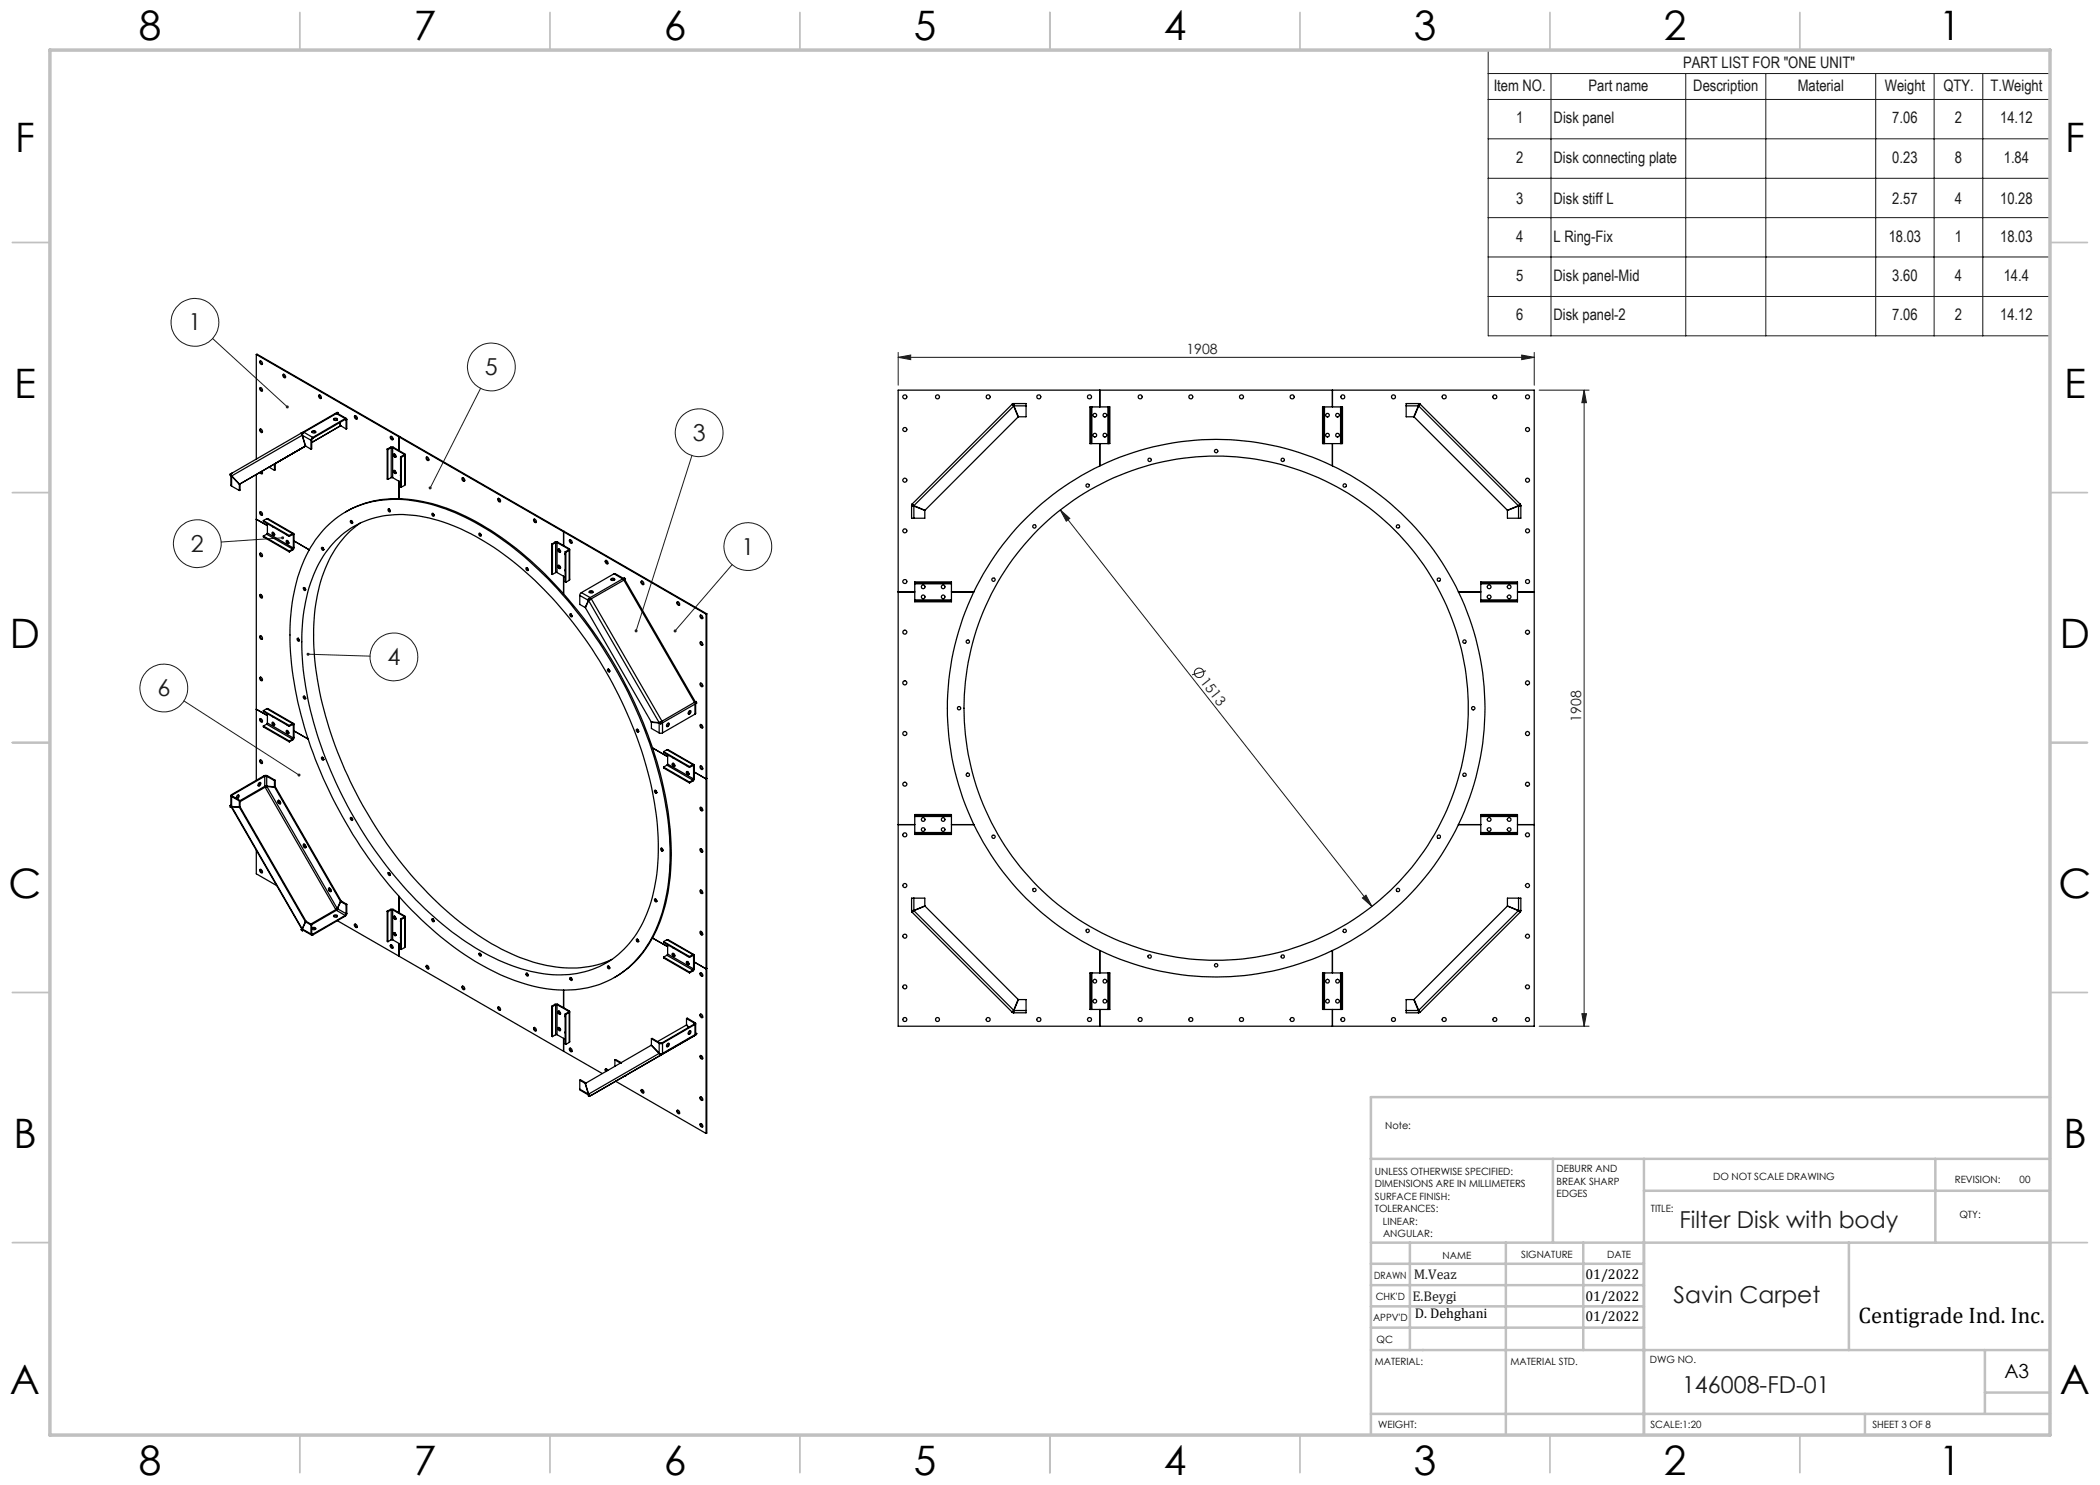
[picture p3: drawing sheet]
<svg xmlns="http://www.w3.org/2000/svg" width="420mm" height="297mm" viewBox="0 0 420 297" stroke-linecap="round" stroke-linejoin="round" font-family="sans-serif">
<g fill="none" stroke="#191924" stroke-width=".2">
<path d="M297.6 10h112.4v57.2h-112.4zM297.6 14.7h112.4M297.6 19.9h112.4M310.2 14.7v52.5M337.1 14.7v52.5M353.2 14.7v52.5M375.1 14.7v52.5M386.8 14.7v52.5M396.6 14.7v52.5M297.6 27.8h112.4M297.6 35.7h112.4M297.6 43.5h112.4"/>
<path d="M297.6 51.4h112.4M297.6 59.3h112.4M42.5 67.7l15 13.7M96.1 77.6l-10.1 20M179.6 71.5l2.5-.5v.9zM179.6 70.5v6.5M179.6 71.5h127.2M304.3 71l2.5 .5-2.5 .4zM306.8 70.5v6.5M307.8 78h10M316.8 78l.5 2.5h-.9zM316.8 78v127.2"/>
<path d="M138.4 91.1l-11.2 35.1M56.5 107.6l-12.3 .8M146.4 112.9l-11.4 13.3M212.1 102l62.3 79.3M212.1 102l1.9 1.7-.7 .5zM61.6 130.8l12.4 .4M241.2 134.2l-2.8 .8M36.8 140.2l23 14.8M272.5 179.6l.7-.6 1.2 2.3zM307.8 205.2h10M316.4 202.7h.9l-.5 2.5z"/>
<circle cx="39" cy="64.5" r="4.8"/>
<circle cx="98.3" cy="73.4" r="4.8"/>
<circle cx="139.8" cy="86.5" r="4.8"/>
<circle cx="39.5" cy="108.7" r="4.8"/>
<circle cx="149.6" cy="109.3" r="4.8"/>
<circle cx="32.8" cy="137.6" r="4.8"/>
<circle cx="78.8" cy="131.4" r="4.8"/>
<circle cx="239.8" cy="134.6" r=".95"/>
</g>
<g fill="none" stroke="#c0c0c0" stroke-width=".35">
<path d="M60 2.5v7.5M110 2.5v7.5M160 2.5v7.5M210 2.5v7.5M260 2.5v7.5M310 2.5v7.5M360 2.5v7.5M2.5 48.5h7.5M410 48.5h7.5M2.5 98.5h7.5M410 98.5h7.5M2.5 148.5h7.5"/>
<path d="M410 148.5h7.5M2.5 198.5h7.5M410 198.5h7.5M2.5 248.5h7.5M410 248.5h7.5M60 287v7.5M110 287v7.5M160 287v7.5M210 287v7.5M260 287v7.5M310 287v7.5M360 287v7.5"/>
</g>
<g fill="none" stroke="#c0c0c0" stroke-width=".5">
<path d="M410 219.4h-135.8v67.4M274.2 231.8h135.8M310.6 231.8v16.7M328.8 231.8v55.2M328.8 238.2h81.2M387.1 231.8v16.7M274.2 248.5h135.8M274.2 257h54.6M274.2 252.8h54.6M282 248.5v21.5M301.2 248.5v38.3M316.7 248.5v21.5"/>
<path d="M369.8 248.5v21.5M274.2 265.5h54.6M274.2 261.3h54.6M274.2 270h135.8M397 270v12.8M397 278.5h13M274.2 282.8h135.8M373 282.8v4.2"/>
</g>
<path d="M10 10h400v277h-400z" fill="none" stroke="#c0c0c0" stroke-width=".7"/>
<g fill="#191924">
<path d="M127 125.9v.5l.2-.2-.1 .3a.31 .31 0 0 0 .4-.4 .31 .31 0 0 0-.5-.2zM85.9 97.3a.3 .3 0 0 0 0 .6l.1-.3-.1 .3a.3 .3 0 0 0 .4-.3 .3 .3 0 0 0-.4-.3zM57.2 81.2l-.1 .2a.31 .31 0 0 0 .3 .3 .31 .31 0 0 0 .3-.1l-.2-.2 .2 .1a.31 .31 0 0 0-.1-.4 .31 .31 0 0 0-.4 .1zM134.8 126v.4l.2-.2-.2 .2a.3 .3 0 0 0 .5 0 .3 .3 0 0 0-.1-.4 .3 .3 0 0 0-.4 0zM59.6 154.8l-.1 .3a.29 .29 0 0 0 .2 .2 .29 .29 0 0 0 .3-.1l-.2-.2 .2 .2a.3 .3 0 0 0 0-.4 .3 .3 0 0 0-.4 0zM56.3 107.3a.31 .31 0 0 0 .1 .5 .31 .31 0 0 0 .4-.2h-.3h.3a.31 .31 0 0 0-.1-.3 .31 .31 0 0 0-.4 0zM61.5 130.6l-.2 .2h.3h-.3a.31 .31 0 0 0 .4 .4 .31 .31 0 0 0 .2-.5 .31 .31 0 0 0-.4-.1z"/>
<path d="M272.5 179.6l1.9 1.7-1.2-2.3zM212.1 102l1.2 2.2 .7-.5z"/>
<path d="M304.3 71l2.5 .5-2.5 .4zM179.6 71.5l2.5-.5v.9z"/>
<path d="M316.8 78l.5 2.5h-.9zM316.4 202.7h.9l-.5 2.5z"/>
</g>
<g fill="none" stroke="#000" stroke-width=".25">
<path d="M51.3 70.9v20.9M51.3 70.9l.1-.1 61.5 35.5M51.3 70.9l28.5 16.5M52 77.6a.37 .37 0 0 1 .4 .2 .37 .37 0 0 1-.1 .4l-.3-.2zM52 72.2l.5 .3a.26 .26 0 0 1-.2 .4 .26 .26 0 0 1-.3-.3zM52.1 72.2v.4l.4 .2M52.1 77.5v.4l.4 .3M56.6 74.9l.4 .1a.25 .25 0 0 1 .2 .4 .25 .25 0 0 1-.4 .1l-.2-.4zM56.7 74.9l.1 .4 .3 .2M63.8 79h.2l.2 .2a.25 .25 0 0 1 .1 .3 .25 .25 0 0 1-.3 .2l-.3-.5zM63.9 79l.1 .4 .2 .2M179.6 78h127.2v127.2h-127.2z"/>
<path d="M220 78v3.4M266.5 78v3.4M46.1 94.8l-.1 .2 .1 .1M46.1 94.8l.1 .2M46.2 95l-.1 .1M46.2 94.9v.1M46.3 95l-.2 .1M46.3 95.2l-.1-.1v2l.1 .1M46.3 95.2v2M46.3 97.2l1.6 .9M46.3 95.2l1.6 1.7M46.4 95.2h-.1"/>
<path d="M46.4 94.6l-.2 .3 .2 .3M46.4 94.6l-.3 .2M47.9 96.9v1.2M48 96.8v1.2l-.1 .1M48 96.8l-.1 .1M51.3 94.9v61.2M52 85.8l.4 .2a.25 .25 0 0 1 .1 .3 .25 .25 0 0 1-.3 .2l-.3-.5zM52.1 85.8v.4l.4 .2M52.1 94.4l.4 .3M52.4 94.3a.28 .28 0 0 1 0 .5 .28 .28 0 0 1-.4-.3M53.8 93.4l1.1 .7M54.9 92.8h.1"/>
<path d="M54.9 92.8v1.3M55 92.7v1.3l-.1 .1M55 92.7l-.1 .1M55.1 92.7l-.2 .1M60.2 86.6l.3 .1M60.2 86.6l.1 .2M60.2 86.6l-13.8 8M60.3 86.8h.2M60.4 86.8v.3M60.4 87.1l-14 8.1M60.4 87.1l.7 2.1M60.5 86.7v.1"/>
<path d="M60.5 87.1l1.7 .9M60.5 87.1l.6 2.1 1.1 .6M60.5 87l-.1 .1M60.5 86.8h.1M60.8 86.5l-.3 .6M60.8 86.5l1.7 1M60.8 86.5l-.3 .2M61.1 89.2l-13.2 7.6-1.5-1.6M61.1 89.2l-6.2 3.6M61.1 89.2l-6 3.5M62.2 88v1.8M62.3 88v1.8h-.1"/>
<path d="M62.3 88h-.1M62.4 86.5l.4-.2 .3 .2M62.4 86.2l.3-.1a.3 .3 0 0 1 .4 .1 .3 .3 0 0 1 0 .4 .3 .3 0 0 1-.4 0 .25 .25 0 0 1-.3-.1 .25 .25 0 0 1 0-.3zM62.5 87.5l-.3 .5M62.5 87.7l-.2 .3M62.5 87.5v.2M66.7 84l.4-.2 .4 .2M66.8 83.7l.2-.1a.32 .32 0 0 1 .4 .1 .32 .32 0 0 1 0 .4 .32 .32 0 0 1-.5 0l-.2-.1zM67.3 82.7h.2l1.8 1M67.3 82.7l1.7 1M67.3 82.7l-6.5 3.8M67.6 82.5h-.2l-7.2 4.1"/>
<path d="M67.6 82.5l-.3 .2M67.6 82.5v.2M67.9 84.5l.2 .7M67.9 84.5l.3 .7 1 .6M68.1 85.2h.1M68.1 85.2l-5.8 3.3M69 83.7h.3l.1 .2M69 83.9l.2 .1M69 83.7v.2M69 83.7l-6.5 3.8M69 83.9l-6.5 3.8M69.2 84v1.8"/>
<path d="M69.4 83.9v1.8l-.2 .1M69.4 83.9l-.2 .1M70.9 83.1l.4 .1 .1 .3a.27 .27 0 0 1-.2 .4 .27 .27 0 0 1-.3-.4zM71 83.1l.1 .4 .3 .3M77.4 89.8v6l.2 .1M77.4 89.8l.2 .1M77.6 89.9v6M78.1 89.5h.6M78.1 87.3h.3l.1 .2a.28 .28 0 0 1 0 .5 .28 .28 0 0 1-.4-.3zM78.1 89.5l-.7 .3M78.1 89.5h.1M78.2 87.3l.1 .4 .3 .2"/>
<path d="M78.2 89.5h.3M78.2 95.5h.3M78.2 89.5l-.6 .4M78.2 89.5v6M78.2 95.5l-.6 .4M78.5 89.5l2.3 1.3M78.5 95.5l1.6 .9M78.5 89.5v6M78.7 89.5l2.2 1.3M78.7 89.5h-.2M78.7 90.8l.4 .1a.28 .28 0 0 1 .1 .4 .28 .28 0 0 1-.3 .2 .28 .28 0 0 1-.2-.3zM78.7 94.1a.34 .34 0 0 1 .4 .2 .34 .34 0 0 1-.1 .4l-.3-.3z"/>
<path d="M78.8 90.8v.3l.4 .3M78.8 94.1l.2 .4 .2 .1M79 90.8l.2 .5M79 94.1l.2 .4M79.8 87.4v2.7M79.8 96.2v3.5M79.8 87.4l61.4 35.4M79.9 87.3l-.1 .1M80.1 91.7v.2M80.1 95v.2M80.1 91.4l.2 .1M80.1 91.4v6h.2"/>
<path d="M80.3 91.5v5.9M80.8 90.8v.2M80.8 91l-.7 .4M80.8 91l.1 .1M80.9 90.8l.1 .1-.1 .2M80.9 97.1l-.6 .3M80.9 91.1l-.6 .4M80.9 91.1v6M80.9 90.8h-.1M81 90.9v6l-.1 .2M85.3 91.4l.3 .1a.32 .32 0 0 1 .2 .4 .32 .32 0 0 1-.4 .2 .32 .32 0 0 1-.2-.4zM85.4 91.4l.1 .5 .3 .1"/>
<path d="M92.4 95.6h.3a.32 .32 0 0 1 .3 .4 .32 .32 0 0 1-.4 .3 .32 .32 0 0 1-.2-.5zM92.5 95.5l.1 .5 .3 .2M99.6 99.7l.3 .1 .2 .2a.27 .27 0 0 1-.2 .4 .27 .27 0 0 1-.3-.3zM99.7 99.7l.1 .5 .3 .1M202.4 80.9l.3 .3M202.4 80.9l-20 19.9M202.7 80.7l.1 .5M202.7 80.7h2.5v.5M202.7 80.7l-.3 .2M202.7 80.7l-.1 .3-.2-.1M202.7 81.2l.9 2.2-18.6 18.7-2.2-1M202.7 81.2l-19.9 19.9"/>
<path d="M202.8 81.2l.9 2.2h1.5v-2.2M202.8 81.2h2.4M218.2 88.7h.2M218.2 81.4h.2M218.2 81.4h-.2v7.3h.2M218.2 81.4v7.3M218.4 88.7h3.2M218.4 81.4h3.2M218.4 81.4v7.3M220 88.7v4.5M221.6 81.4h.2M221.6 88.7h.2"/>
<path d="M221.6 81.4v7.3M221.8 81.4h.2v7.3h-.2M221.8 81.4v7.3M264.7 88.7h.2M264.7 81.4h.2M264.7 81.4h-.2v7.3h.2M264.7 81.4v7.3M264.9 88.7h3.2M264.9 81.4h3.2M264.9 81.4v7.3M266.5 88.7v4.5M268.1 81.4h.2"/>
<path d="M268.1 88.7h.2M268.1 81.4v7.3M268.3 81.4h.2v7.3h-.2M268.3 81.4v7.3M281.2 81.2v2.2h1.6l.9-2.2M281.2 81.2h2.5M283.7 80.7v.5M283.7 80.7h-2.5v.5M283.7 80.7l.4 .2M283.7 80.7v.2l.2 .1 .2-.1M283.7 81.2l-.9 2.2 18.7 18.7 2.2-1M283.7 81.2l20 19.9"/>
<path d="M284.1 80.9l-.4 .3M284.1 80.9l19.9 19.9M51.3 103.9l2.2 1.2M51.9 119a.37 .37 0 0 1 .5 .1 .37 .37 0 0 1-.1 .5l-.3-.2zM52 110.7a.36 .36 0 0 1 .4 .2 .36 .36 0 0 1-.2 .4l-.2-.1zM52 102.3l.4 .3a.25 .25 0 0 1 .1 .3 .25 .25 0 0 1-.3 .1l-.3-.4zM52.1 110.6v.3l.4 .4M52.1 118.9v.3l.4 .3M52.1 102.3v.4l.4 .3M52.7 107.2l5.2 3M52.7 107.2v.2l5.2 3M52.7 104.1v.2l5.2 3"/>
<path d="M52.7 104.1l5.2 3M53.3 103.7h.3l5.1 3M53.3 103.7l-.6 .4M53.3 103.7l5.2 3M53.3 106.9l-.6 .3M53.3 106.9l5.2 2.9M53.5 106.6l-.2 .3M53.5 104.7v1.9M53.5 106.6l5.2 3M54.4 106.5a.32 .32 0 0 1 .5 .2 .32 .32 0 0 1-.2 .4l-.3-.3zM54.5 105.4l.3 .1M54.6 106.5v.3l.3 .2"/>
<path d="M54.7 106.5l.2 .4M57.3 108.1l.3 .1a.28 .28 0 0 1 .2 .4 .28 .28 0 0 1-.3 .2 .28 .28 0 0 1-.2-.4zM57.4 107l.2 .1M57.4 108.1v.3l.3 .3M57.5 108.1l.2 .5M57.9 107.1v.2M57.9 110.2v.2M58.5 106.7h.2l.1 .2M58.5 106.9l.2 .1M58.5 106.7v.2M58.5 109.8v.2M58.5 106.9l-.6 .4"/>
<path d="M58.5 106.7l-.6 .4M58.5 109.8l-.6 .4M58.5 110l-.6 .4M58.7 109.6l-.2 .2M58.7 107v2.6M58.8 109.5l-.3 .5M58.8 108.2l3 1.8M58.8 106.9v2.6M58.8 106.9l-.1 .1M58.8 109.5l-.1 .1M60.7 117.5a.28 .28 0 0 1 .4 .2 .28 .28 0 0 1-.2 .4zM60.9 117.5l.2 .4z"/>
<path d="M64.3 109.5a.27 .27 0 0 1 .4 .2 .27 .27 0 0 1-.2 .3zM64.5 109.5l.3 .4zM65.3 105.4a20 20 0 0 1 18.9-5 46 46 0 0 1 19.7 10.2 87.9 87.9 0 0 1 25.5 36.7 66.8 66.8 0 0 1 4.5 27 30.6 30.6 0 0 1-5.5 16.3 19.2 19.2 0 0 1-17.8 7.3 41.1 41.1 0 0 1-19.5-8.3 85.4 85.4 0 0 1-27-35.2 70.5 70.5 0 0 1-6.1-29.7 30.7 30.7 0 0 1 5.6-17.4zM67.2 108.1a18.3 18.3 0 0 1 16-5 42.2 42.2 0 0 1 20.2 9.9 82.1 82.1 0 0 1 27.8 49.8 39.2 39.2 0 0 1-2.3 20.9 18.1 18.1 0 0 1-19.3 11.2 38.7 38.7 0 0 1-18.2-7.8 80 80 0 0 1-25.3-33 64.1 64.1 0 0 1-5.6-28.9 27.8 27.8 0 0 1 5.6-15.9zM69.1 102.4a21.3 21.3 0 0 1 16.3-1.9 48.6 48.6 0 0 1 20.7 11.6 88.3 88.3 0 0 1 27.5 50.3 45.3 45.3 0 0 1-1.5 21.7 20.6 20.6 0 0 1-9.2 11.4M70.1 104.2a.27 .27 0 0 1 .4 .1 .27 .27 0 0 1-.2 .4l-.2-.3zM70.3 104.1l.2 .5zM72 104.6a22.5 22.5 0 0 0-8.7 15.2 54.5 54.5 0 0 0 2.5 25.7 82.5 82.5 0 0 0 27 39.5 40.3 40.3 0 0 0 18.3 8.4 20.1 20.1 0 0 0 11.3-1.5M77.7 101.8h.2a.28 .28 0 0 1 .2 .4 .28 .28 0 0 1-.3 .2 .28 .28 0 0 1-.2-.4zM77.8 101.8l.3 .4zM86.4 102.7l.4 .2a.18 .18 0 0 1 0 .3 .18 .18 0 0 1-.3-.1zM86.6 102.7l.2 .4z"/>
<path d="M95.8 106.7h.3l.1 .3a.18 .18 0 0 1-.1 .3 .18 .18 0 0 1-.2-.2zM96 106.7l.2 .4zM105.2 113.6h.2a.28 .28 0 0 1 .3 .3 .28 .28 0 0 1-.4 .2 .28 .28 0 0 1-.1-.4zM105.4 113.6l.3 .3zM106.7 103.9a.36 .36 0 0 1 .5 .1 .36 .36 0 0 1-.1 .5l-.3-.3zM106.9 103.8v.4l.3 .3M110.3 108.8v6l.2 .1M110.3 108.8l.2 .1M110.5 108.9v6M111 108.4h.5M111 108.4l-.7 .4M111 108.4l.1 .1"/>
<path d="M111.1 114.5h.3M111.1 108.5h.3M111.1 108.5v6M111.1 108.5l-.6 .4M111.1 114.5l-.6 .4M111.4 108.5v6M111.4 108.5l2.3 1.3M111.4 114.5l1.6 .9M111.5 108.4l2.3 1.3M111.5 108.4l-.1 .1M111.6 109.9l.4 .1a.26 .26 0 0 1 .1 .2 .26 .26 0 0 1-.2 .3l-.2-.3zM111.6 113.1h.3a.31 .31 0 0 1 .3 .4 .31 .31 0 0 1-.4 .2 .31 .31 0 0 1-.2-.4z"/>
<path d="M111.8 109.8v.4l.3 .2M111.8 113.1v.3l.3 .3M111.8 109.8l.3 .5M111.8 113.1l.3 .5M112.7 115.2v3.5M112.9 106.3l-.2 .1v2.7M112.9 106.3l28.5 16.5M113 110.7v.2M113 113.9v.3M113 110.4v6h.2M113 110.4l.2 .1M113.2 110.5v5.9"/>
<path d="M113.7 109.8v.2M113.7 110l-.7 .4M113.7 110l.1 .1M113.8 109.7l.1 .2-.1 .2M113.8 110.1v6M113.8 116.1l-.6 .3M113.8 110.1l-.6 .4M113.8 109.7l-.1 .1M113.9 109.9v6.1l-.1 .1M113.9 107.9l.4 .3a.26 .26 0 0 1 .1 .3 .26 .26 0 0 1-.3 .1l-.2-.4zM114.1 107.9v.4l.3 .3M116 119.1l1.7 1"/>
<path d="M116 119.1v1.8l1 .6M116.3 118.5l-.3 .6M116.3 118.5l1.7 1M117.7 119.7l.2 .3M117.7 119.7l.1 .3M117.7 119.9v.2M117.8 118.5l.3-.2 .5 .2M117.9 118.2h.2a.31 .31 0 0 1 .4 0 .31 .31 0 0 1 0 .4 .31 .31 0 0 1-.5 0l-.2-.1zM117.9 120h-.1M118 119.5l-.3 .2M118.2 119.8l-.2 .1M118.2 119.8l-.5 .3"/>
<path d="M118.3 119.8l-.6 .3M118.3 119.8l14.1 24.4M118.3 119.8h-.1M118.3 119.8l-.4 .2M121.1 112.1h.1l.3 .2a.26 .26 0 0 1 .1 .3 .26 .26 0 0 1-.2 .2l-.3-.3zM121.2 112.1v.4l.4 .2M122.2 116l.2-.2 .5 .2M122.2 115.7l.4-.1a.26 .26 0 0 1 .3 .3 .26 .26 0 0 1-.3 .2l-.4-.1zM122.8 114.8l.2-.1 1.7 1M122.8 114.8l1.7 1M122.8 114.8l-6.5 3.7M124.5 115.8l.4-.2 .2 .2-.3 .2"/>
<path d="M124.5 115.8l-6.5 3.7M124.8 116l-6.5 3.8M124.8 116l14.1 24.5M124.8 116h.1M125 116h-.2M125 115.9l14.1 24.5-.2 .1M128.2 116.3a.37 .37 0 0 1 .5 .2 .37 .37 0 0 1-.1 .4l-.3-.2zM128.4 116.2v.4l.3 .3M179.6 118.4h3.4M182.3 101.2h.5M182.3 101.2v2.4h.5M182.4 100.8l.4 .3"/>
<path d="M182.4 100.8l-.1 .4M182.4 100.8l.2 .2-.1 .2h-.2M182.8 101.2v2.4M182.8 101.2l2.2 .9v1.5h-2.2M183 120v.2M183 116.6v.2M183 116.6v-.2h7.3v.2M183 116.6h7.3M183 116.8h7.3M183 120h7.3M183 116.8v3.2M190.3 120v.2"/>
<path d="M190.3 116.6v.2M190.3 118.4h4.5M190.3 116.8v3.2M291.7 118.4h4.5M296.2 116.6v.2M296.2 120v.2M296.2 116.6v-.2h7.3v.2M296.2 116.6h7.3M296.2 116.8v3.2M296.2 116.8h7.3M296.2 120h7.3M303.5 116.6v.2"/>
<path d="M303.5 120v.2M303.5 118.4h3.3M303.5 116.8v3.2M303.7 101.2v2.4M303.7 101.2l-2.2 .9v1.5h2.2M304 100.8l-.3 .3M304 100.8l.2 .4M304 100.8l-.1 .2 .1 .2h.2M304.2 101.2v2.4h-.5M304.2 101.2h-.5M51.9 135.5a.37 .37 0 0 1 .5 .2 .37 .37 0 0 1-.1 .5l-.3-.2zM52 127.2a.36 .36 0 0 1 .4 .2 .36 .36 0 0 1-.2 .5l-.2-.2z"/>
<path d="M52.1 127.2v.3l.4 .3M52.1 135.4v.3l.4 .4M59.5 127.7h.2l.2 .2a.21 .21 0 0 1-.1 .4 .2 .2 0 0 1-.3-.2zM59.7 127.7l.2 .4zM60.7 139.3l.3 .1a.24 .24 0 0 1 .2 .2 .24 .24 0 0 1-.3 .2l-.2-.2zM60.9 139.3l.2 .4zM114 122.8l.3 .1 .1 .3a.18 .18 0 0 1-.2 .2 .18 .18 0 0 1-.1-.2zM114.2 122.8l.2 .4zM117.1 121.5h-.1M117.7 120.1l-.7 1.4M117.7 120.1l14.1 24.4M117.7 120.1l-.6 1.5 13.1 22.8 1.6 .1"/>
<path d="M117.8 120v.1M121.5 133.8l.4 .2a.23 .23 0 0 1 .1 .2 .23 .23 0 0 1-.2 .2l-.3-.3zM121.7 133.8l.3 .4zM135.4 120.4h.2l.3 .2a.23 .23 0 0 1 .1 .4 .23 .23 0 0 1-.4 0l-.2-.4zM135.5 120.4l.1 .4 .3 .2M140 128.4a.37 .37 0 0 1 .5 .2 .37 .37 0 0 1-.1 .5l-.3-.2zM140.1 136.7h.2l.2 .2a.25 .25 0 0 1 .1 .3 .25 .25 0 0 1-.3 .1l-.3-.4zM140.1 123l.4 .4a.27 .27 0 0 1-.2 .4 .27 .27 0 0 1-.2-.4zM140.2 123v.4l.3 .3M140.2 128.3v.4l.3 .3M140.2 136.6v.4l.3 .3M141.2 122.8v103.9"/>
<path d="M141.4 122.8v103.8l-.2 .1M141.4 122.8h-.2M183 120.2v.2h7.3v-.2M183 120.2h7.3M296.2 120.2v.2h7.3v-.2M296.2 120.2h7.3M46.2 159.1v2l.1 .2M46.3 158.9l-.1 .2 .1 .2M46.3 159.3v2M46.3 159.3l1.6 .9M46.3 158.9l.2 .1M46.5 159v.2"/>
<path d="M46.5 159.2l1.5 .9M46.5 159.2l-.2 .1M47.4 159.2a.26 .26 0 0 1 .4-.1 .26 .26 0 0 1-.1 .4 .25 .25 0 0 1-.3 .2 .25 .25 0 0 1-.1-.4zM47.7 159l-.2 .5-.2 .1M51.3 141.8l2.2 1.3M51.8 156.6a.22 .22 0 0 1 .3-.1 .22 .22 0 0 1 0 .4v.1a.28 .28 0 0 1-.5 .1 .28 .28 0 0 1 .1-.4zM52 152a.37 .37 0 0 1 .4 .2 .37 .37 0 0 1-.1 .5l-.3-.2zM52 143.7l.4 .2a.26 .26 0 0 1 .1 .3 .26 .26 0 0 1-.2 .2l-.4-.4zM52 156.5l-.1 .5-.3 .1M52.1 143.7l.1 .4 .3 .3M52.1 152l.1 .4 .3 .2M52.7 142.1l5.2 3"/>
<path d="M52.7 142.1v.2l5.2 3M52.7 145.2v.2l5.2 3M52.7 145.2l5.2 3M52.8 155.1h.7M52.8 155.1l-6.5 3.8M52.8 155.1l.2 .2M53 155.3h.3M53 155.3l-6.5 3.7M53 155.3v2M53 157.3l-5 2.8M53 157.4l14.2 24.5M53 157.4l-5 2.9"/>
<path d="M53.3 157.2l-.3 .1M53.3 141.7h.3l5.1 3M53.3 155.3v2M53.3 157.3l-.3 .1M53.3 155.3l1.6 .8M53.3 157.2l1.6 .2M53.3 141.7l-.6 .4M53.3 141.7l5.2 3M53.3 144.8l-.6 .4M53.3 144.8l5.2 3M53.4 157.3l-.4 .1M53.4 157.3l-.2 .1"/>
<path d="M53.4 157.3l1.5 .1M53.4 157.3l14.1 24.4M53.5 144.6l-.2 .2M53.5 155.1l1.5 1M53.5 155.1l-.2 .2M53.5 142.7v1.9M53.5 144.6l5.2 3M54.4 144.5a.32 .32 0 0 1 .5 .2 .32 .32 0 0 1-.2 .4l-.3-.3zM54.5 143.4l.3 .1M54.6 144.5v.3l.3 .2M54.7 144.5l.2 .4M54.9 156.1v1.3"/>
<path d="M54.9 157.4l13.2 22.9M55 157.4h.1M55 156.1h-.1M55 156.1v1.2l-.1 .1M55.1 157.4h-.2M55.1 157.4l13.1 22.8M57.3 146.1l.3 .1a.28 .28 0 0 1 .2 .4 .28 .28 0 0 1-.4 .1 .28 .28 0 0 1-.1-.3zM57.4 145l.2 .1M57.4 146.1v.3l.3 .3M57.5 146.1l.2 .5M57.9 145.1v.2M57.9 148.2v.2"/>
<path d="M58.5 144.7h.2l.1 .2M58.5 144.9l.2 .1M58.5 144.9l-.6 .4M58.5 144.7l-.6 .4M58.5 144.7v.2M58.5 147.8v.2M58.5 147.8l-.6 .4M58.5 148l-.6 .4M58.7 147.6l-.2 .2M58.7 145v2.6M58.8 147.5l-.3 .5M58.8 146.2l2.8 1.6"/>
<path d="M58.8 144.9l-.1 .1M58.8 144.9v2.6M58.8 147.5l-.1 .1M64.3 151.5a.28 .28 0 0 1 .4 .1 .28 .28 0 0 1-.1 .4zM64.5 151.5l.3 .4zM127.3 145.9a.27 .27 0 0 1 .4 .1 .27 .27 0 0 1-.2 .4zM127.5 145.9l.2 .4zM130.3 144.5v1.2l1.5 .9M130.3 144.5l1.5 .1M130.4 144.4l-.1 .1M130.5 149.6l3 1.7M130.9 158.1h.3a.27 .27 0 0 1 .2 .3 .27 .27 0 0 1-.2 .2l-.2-.1z"/>
<path d="M131.1 158.1l.3 .4M131.8 146.6l.4 .1 .3-.1M131.8 144.6h.2M131.8 144.6v2M131.9 144.5h.1l-.2 .1M132 144.7l.2 .1M132.1 144.4l.1 .4M132.1 144.4l-.1 .3M132.4 144.2l-.6 .3M132.4 144.2l-.3 .2M132.5 144.6l-.3 .2M132.5 144.6v2"/>
<path d="M132.7 150.3l5.2 3M132.7 150.3v.2l5.2 3M132.7 153.4v.2l5.2 3M132.7 153.4l5.2 3M133.4 150l.2-.1 5.2 3M133.4 150l-.7 .3M133.4 150l5.2 2.9M133.4 153l-.7 .4M133.4 153l5.2 3M133.5 144.7a.31 .31 0 0 1 .4 .2 .31 .31 0 0 1-.3 .4 .23 .23 0 0 1-.3 0 .23 .23 0 0 1 0-.4zM133.5 152.8l-.1 .2M133.5 152.8l5.2 3"/>
<path d="M133.5 151v1.8M133.7 144.6v.4l-.4 .3M134.5 152.7a.33 .33 0 0 1 .4 .2 .33 .33 0 0 1-.1 .4l-.3-.3zM134.6 151.6l.2 .1M134.6 152.6l.1 .4 .2 .2M134.7 152.7l.3 .4M137.3 154.3h.2l.2 .2a.24 .24 0 0 1 0 .4 .24 .24 0 0 1-.3-.2zM137.4 153.2l.3 .1M137.4 154.3l.1 .4 .3 .2M137.5 154.3l.3 .5M137.8 142.2a.25 .25 0 0 1 .4 0 .25 .25 0 0 1-.1 .4 .26 .26 0 0 1-.3 .3 .26 .26 0 0 1-.1-.5zM137.9 153.3v.2"/>
<path d="M137.9 156.4v.2M138 142.1v.4l-.3 .3M138.6 152.9h.1l.2 .2M138.6 153.1l.1 .1M138.6 152.9l-.7 .4M138.6 153.1l-.7 .4M138.6 152.9v.2M138.6 156v.2M138.6 156.2l-.7 .4M138.6 156l-.7 .4M138.7 155.8l-.1 .2M138.7 153.2v2.6"/>
<path d="M138.9 155.7l-.3 .5M138.9 154.4l2.3 1.4 .2-.1M138.9 153.1l-.2 .1M138.9 153.1v2.6M138.9 155.7l-.2 .1M138.9 140.5l.3-.2 .1 .2v.1l-.3 .2M138.9 140.5l-6.5 3.7M139 140.5h.1M139 140.8l-6.5 3.8M139 140.8v2M139 142.8l-6.5 3.8M139.1 140.7v2l-.1 .1"/>
<path d="M140.1 153.2h.2l.2 .2a.25 .25 0 0 1 .1 .3 .25 .25 0 0 1-.3 .2l-.3-.5zM140.1 145h.2l.2 .2a.28 .28 0 0 1-.1 .4 .28 .28 0 0 1-.3-.3zM140.2 144.9v.4l.3 .3M140.2 153.2v.4l.3 .2M46 161.1l.1 .4M46 161.1l.1 .1M46.1 161.2l.1 .2M46.2 161.4l-.1 .1M46.2 161l-.2 .1M46.2 161.2h-.1M46.2 161.4l14.2 24.4M46.3 161.3l1.6 .1"/>
<path d="M46.4 161.3l-.2 .1h.2M46.4 161.4l14 24.4M46.4 161.4l1.5 .1M46.4 161.3l-.2 .1M46.4 161.3l-.3 .2M46.4 161.3v.1M47.9 160.2v1.2M47.9 161.5l13.2 22.8M47.9 161.4h.1M48 160.1l-.1 .1M48 160.1v1.3h-.1M48 161.4l13.2 22.9"/>
<path d="M48 161.4l-.1 .1M51.3 170.1v4.7l4.1 2.3M52 173.9a.37 .37 0 0 1 .4 .2 .37 .37 0 0 1-.1 .5l-.3-.3zM52.1 173.9l.1 .4 .3 .2M55.6 160.1h.3l.2 .3a.23 .23 0 0 1 .1 .2 .23 .23 0 0 1-.3 .2l-.3-.3zM55.7 160.1l.1 .3 .3 .3-.3-.2zM55.8 160.1l.3 .5M60.6 168.9a.37 .37 0 0 1 .5 .2 .37 .37 0 0 1-.1 .5l-.3-.3zM60.8 168.8l.1 .5 .3 .2-.3-.2zM60.9 168.9l.3 .5M65.7 177.7a.35 .35 0 0 1 .5 .2 .35 .35 0 0 1-.2 .4l-.3-.3zM65.9 177.6l.1 .5 .3 .2-.4-.3z"/>
<path d="M66 177.7l.3 .4M70.1 163.5l.3 .1 .1 .4a.33 .33 0 0 1-.4-.1 .33 .33 0 0 1 0-.4zM70.3 163.5l.2 .4M77.6 174.6h.3l.1 .2a.18 .18 0 0 1 0 .3 .18 .18 0 0 1-.3-.1zM77.8 174.6l.3 .3M79.8 179.3v3.2M130.9 179.8l.4 .2a.22 .22 0 0 1 0 .4 .22 .22 0 0 1-.3-.2zM131.1 179.8l.3 .4zM132.2 169.6l.3 .2a.22 .22 0 0 1 0 .4 .22 .22 0 0 1-.3-.2zM132.4 169.6l.2 .5M140 169.8a.37 .37 0 0 1 .5 .2 .37 .37 0 0 1-.2 .5l-.3-.4zM140 178.1a.36 .36 0 0 1 .5 .2 .36 .36 0 0 1-.2 .4l-.3-.3z"/>
<path d="M140.1 161.5h.2l.2 .2a.23 .23 0 0 1 .1 .3 .23 .23 0 0 1-.3 .2l-.3-.3zM140.2 161.5v.3l.3 .3M140.2 169.7l.1 .5 .2 .2M140.2 178l.1 .5 .2 .1M179.6 164.9h3.4M182.8 179.6h-.5v2.5M182.8 179.6v2.5M182.8 179.6h2.2v1.6l-2.2 .9M183 166.5v.2M183 163.1v.2M183 163.1v-.2h7.3v.2M183 166.7v.2h7.3v-.2"/>
<path d="M183 163.3v3.2M183 163.1h7.3M183 166.7h7.3M183 166.5h7.3M183 163.3h7.3M190.3 166.5v.2M190.3 163.1v.2M190.3 164.9h4.5M190.3 163.3v3.2M291.7 164.9h4.5M296.2 163.1v.2M296.2 166.5v.2"/>
<path d="M296.2 163.1v-.2h7.3v.2M296.2 166.7v.2h7.3v-.2M296.2 163.3v3.2M296.2 163.1h7.3M296.2 166.7h7.3M296.2 166.5h7.3M296.2 163.3h7.3M303.5 163.1v.2M303.5 166.5v.2M303.5 164.9h3.3M303.5 163.3v3.2M303.7 179.6h.5v2.5"/>
<path d="M303.7 179.6h-2.2v1.6M303.7 179.6v2.5M60.3 185.9v.1l.2 .2M60.3 185.9l.2 .1M60.4 185.8l-.1 .1M60.5 185.8l.1 .2M60.5 185.8l1.7 1M60.5 186v.2M60.5 185.7l-.1 .1M60.5 186h.1M60.6 186l1.7 1M60.6 186.1l-.1 .1"/>
<path d="M61.1 184.3l-.7 1.5M61.1 184.4l1.1 .6M61.1 184.4l-.6 1.4M61.1 184.4l.2-.1 1 .6M61.2 184.3h-.1M61.2 184.3v.1M62.2 186.8l.1 .2h.2M62.2 185v1.8M62.3 186.7l.2 .1M62.3 184.9l-.1 .1M62.3 184.9v1.8M62.3 186.7l-.1 .1"/>
<path d="M62.4 185.8l.4-.2 .3 .2M62.4 185.6l.3-.1a.3 .3 0 0 1 .4 0 .3 .3 0 0 1 0 .4 .3 .3 0 0 1-.4 0 .24 .24 0 0 1-.3-.1 .24 .24 0 0 1 0-.2zM62.5 186.8v.2M66.7 183.3l.2-.1 .6 .1M66.8 183.1l.2-.1a.32 .32 0 0 1 .4 0 .32 .32 0 0 1 0 .5 .32 .32 0 0 1-.5-.1l-.2-.1zM67.2 181.9l-5 2.9M67.3 182.1l1.7 1M67.3 182.1l-5 2.8M67.5 181.7l-.3 .2M67.5 181.7h.1M67.5 181.7l-.2 .4M67.5 184.1l52.9 30.6"/>
<path d="M67.5 181.7l1.7 1M67.6 181.7l-.3 .1M67.6 181.6l-.1 .1M68.1 180.3l-.6 1.4M68.2 180.3l-.7 1.4M68.2 180.3l1 .6M68.2 180.3l.1-.1 1.1 .7M68.2 180.2l-.1 .1M68.2 180.2v.1M69 183.1v.1M69 183.2l-6.5 3.8M69 183.1l-6.5 3.7"/>
<path d="M69.2 182.7l-.2 .4M69.2 180.9v1.8M69.4 182.7l-.4 .5M69.4 180.9h-.2M69.4 180.9v1.8M69.4 182.7h-.2M70.9 184.8l.5 .3a.23 .23 0 0 1 .1 .3 .23 .23 0 0 1-.3 .1l-.3-.4zM71 184.8l.1 .4 .3 .3M77.4 182.2v6l.2 .1M77.4 182.2l.2 .1M77.6 182.3v6M78.1 189l.1-.1 .4 .4a.28 .28 0 0 1-.2 .4 .28 .28 0 0 1-.3-.4z"/>
<path d="M78.1 181.9h.6M78.1 181.9l-.7 .3M78.1 181.9l.1 .1M78.2 188.9l.1 .5 .3 .2M78.2 182h.3M78.2 188h.3M78.2 182v6M78.2 182l-.6 .3M78.2 188l-.6 .3M78.5 182v6M78.5 182l2.3 1.3M78.5 188l1.6 .9"/>
<path d="M78.7 181.9l-.2 .1M78.7 181.9l2.2 1.3M78.7 186.5a.32 .32 0 0 1 .4 .2 .32 .32 0 0 1-.1 .4l-.3-.2zM78.7 183.3a.34 .34 0 0 1 .4 .2 .34 .34 0 0 1-.1 .4l-.3-.3zM78.8 183.2v.3l.4 .3M78.8 186.5l.2 .4 .2 .2M79 183.3l.2 .4M79 186.5l.2 .5M79.8 188.7v2.5M80.1 187.4v.2M80.1 184.1v.3M80.1 183.8v6l.2 .1"/>
<path d="M80.1 183.8l.2 .1M80.3 183.9v6M80.8 183.3v.1M80.8 183.4l-.7 .4M80.8 183.4l.1 .1M80.9 183.2l.1 .1-.1 .2M80.9 183.5v6M80.9 189.5l-.6 .4M80.9 183.5l-.6 .4M80.9 183.2l-.1 .1M81 183.3v6.1l-.1 .1M85.2 193.1a.37 .37 0 0 1 .5 .2 .37 .37 0 0 1-.2 .5l-.3-.3z"/>
<path d="M85.4 193.1v.4l.4 .2M86.4 183.8a.28 .28 0 0 1 .4 .2 .28 .28 0 0 1-.3 .3zM86.6 183.8l.2 .4zM92.4 197.3a.37 .37 0 0 1 .5 .2 .37 .37 0 0 1-.2 .4l-.2-.2zM92.5 197.2l.1 .5 .3 .2M95.8 190.7a.28 .28 0 0 1 .4 .1 .28 .28 0 0 1-.2 .4zM96 190.7l.2 .4M105.3 194.6l.2 .1 .1 .5a.32 .32 0 0 1-.4-.2 .32 .32 0 0 1 .1-.4zM105.4 194.7l.3 .4M112.7 198v3.5M114 195.5h.2l.2 .3a.21 .21 0 0 1-.1 .3 .21 .21 0 0 1-.3-.2zM114.2 195.5l.2 .4z"/>
<path d="M121.5 193.2a.27 .27 0 0 1 .4 .2 .27 .27 0 0 1-.2 .3zM121.7 193.2l.3 .4zM127.3 187.9h.2l.2 .3a.3 .3 0 0 1-.4 .1 .3 .3 0 0 1 0-.4zM127.5 187.9l.2 .3zM130.5 187.6l3 1.7M132.7 188.3v.2l5.2 3M132.7 191.4v.2l5.2 3M132.7 191.4l5.2 3M132.7 188.3l5.2 3M133.4 188l.2-.1 5.2 3M133.4 188l-.7 .3M133.4 188l5.2 2.9"/>
<path d="M133.4 191.1l-.7 .3M133.4 191.1l5.2 2.9M133.5 190.8l-.1 .3M133.5 188.9v1.9M133.5 190.8l5.2 3M134.5 190.7l.3 .1a.26 .26 0 0 1 .2 .3 .26 .26 0 0 1-.2 .2l-.3-.3zM134.6 189.6l.2 .1M134.6 190.7l.1 .3 .2 .2M134.7 190.7l.3 .4M137.3 192.3l.4 .1a.28 .28 0 0 1 .1 .4 .28 .28 0 0 1-.3 .2 .28 .28 0 0 1-.2-.4zM137.4 191.2l.3 .1M137.4 192.3v.3l.4 .3"/>
<path d="M137.5 192.3l.3 .5M137.9 191.3v.2M137.9 194.4v.2M138.6 190.9h.1l.2 .2M138.6 191.1l.1 .1M138.6 190.9v.2M138.6 194v.2M138.6 191.1l-.7 .4M138.6 190.9l-.7 .4M138.6 194l-.7 .4M138.6 194.2l-.7 .4M138.7 193.8l-.1 .2"/>
<path d="M138.7 191.2v2.6M138.9 193.7l-.3 .5M138.9 192.4l2.3 1.4 .2-.1M138.9 191.1v2.6M138.9 191.1l-.2 .1M138.9 193.7l-.2 .1M140 186.3a.37 .37 0 0 1 .5 .2 .37 .37 0 0 1-.2 .5l-.3-.3zM140.1 194.6l.4 .2a.24 .24 0 0 1 .1 .3 .24 .24 0 0 1-.3 .2l-.3-.5zM140.2 194.6v.4l.3 .2M140.2 186.3v.4l.3 .2M182.3 182.1l.1 .4M182.3 182.1l.3 .2-.2 .2"/>
<path d="M182.4 182.5l20 19.9M182.8 182.1h-.5M182.8 182.1l-.4 .4M182.8 182.1l2.2-.9 18.6 18.7-.9 2.2M182.8 182.1l19.9 20M218.2 194.6h.2M218.2 194.6h-.2v7.3h.2M218.2 194.6v7.3M218.4 194.6v7.3M218.4 194.6h3.2M220 190.1v4.5M221.6 194.6h.2"/>
<path d="M221.6 194.6v7.3M221.8 194.6h.2v7.3h-.2M221.8 194.6v7.3M264.7 194.6h.2M264.7 194.6h-.2v7.3h.2M264.7 194.6v7.3M264.9 194.6h3.2M264.9 194.6v7.3M266.5 190.1v4.5M268.1 194.6h.2M268.1 194.6v7.3M268.3 194.6h.2v7.3h-.2"/>
<path d="M268.3 194.6v7.3M301.5 181.2l2.2 .9M301.5 181.2l-18.7 18.7 .9 2.2M303.7 182.1l.3 .4M303.7 182.1l-20 20M303.7 182.1h.5M304 182.5l-19.9 19.9M304.2 182.1l-.2 .4M304.2 182.1h-.2l-.1 .2 .1 .2M99.6 201.4l.4 .2a.29 .29 0 0 1 .1 .4 .29 .29 0 0 1-.4 .1 .29 .29 0 0 1-.1-.4zM99.7 201.4l.1 .5 .3 .1M106.8 205.6l.1-.1 .3 .2a.29 .29 0 0 1 .1 .4 .29 .29 0 0 1-.4 .1 .29 .29 0 0 1-.1-.3z"/>
<path d="M106.9 205.5v.3l.3 .3M110.3 201.3v6h.2M110.3 201.3h.2M110.5 201.3v6M111 200.9h.5M111 200.9l-.7 .4M111 200.9h.1M111.1 200.9h.3M111.1 206.9h.3M111.1 200.9l-.6 .4M111.1 200.9v6M111.1 206.9l-.6 .4"/>
<path d="M111.4 206.9l1.6 1M111.4 200.9v6M111.4 200.9l2.3 1.3M111.5 200.9h-.1M111.5 200.9l2.3 1.3M111.6 205.6a.32 .32 0 0 1 .4 .1 .32 .32 0 0 1-.1 .5l-.2-.3zM111.6 202.3l.4 .1a.26 .26 0 0 1 .1 .3 .26 .26 0 0 1-.2 .2l-.3-.3zM111.8 202.2v.4l.3 .2M111.8 205.5v.3l.3 .3M111.8 202.2l.3 .5M111.8 205.5l.3 .5M112.7 207.7v2.6"/>
<path d="M113 206.4v.2M113 203.1v.3M113 202.8l.2 .1M113 202.8v6l.2 .1M113.2 202.9v6M113.7 202.2v.2M113.7 202.4l-.7 .4M113.7 202.4l.1 .1M113.8 202.2l.1 .1-.1 .2M113.8 208.5l-.6 .4M113.8 202.5l-.6 .4M113.8 202.5v6"/>
<path d="M113.8 202.2h-.1M113.9 209.7l.4 .1a.26 .26 0 0 1 .1 .4 .26 .26 0 0 1-.3 .1l-.2-.4zM113.9 202.3v6.1l-.1 .1M114.1 209.6v.4l.3 .3M116 217.8v.2l1.8 1-.1-.2M116 216v1.8M116 217.8l1.7 1M116 216l1 .7M116 216h.1l1.1 .6M117 216.7l.7 2.1M117.2 216.6l-.2 .1M117.2 216.6h.1"/>
<path d="M117.7 219.1v.1h.2M117.7 219.1h.1M117.7 218.8l.3 .3h.3M117.7 218.8h.1M117.8 219.1l.1 .1M117.8 219l-.1 .1M117.9 219l-.1 .1M118.3 219.1l-.4 .1M121.2 213.7l.1 .5M121.6 214.1l-.1-.1a.26 .26 0 0 0-.4-.2 .26 .26 0 0 0 0 .4l.1 .1M123 212v1.3M123 212l1.1 .6"/>
<path d="M123 212l.1-.1 1.1 .6M123.1 216.2l18.1 10.5M124.1 212.6h.1M124.2 212.5l-.1 .1M124.2 212.5h.1M125.1 215.1h.1M125.1 215.1l-.3 .2M128.3 217.9l.4 .3a.24 .24 0 0 1 .1 .3 .24 .24 0 0 1-.2 .1l-.4-.3zM128.4 217.9v.4l.3 .2M130.2 209.1l-13.1 7.6 .6 2.1M130.2 209.1l1.6 1.6M130.3 207.7v1.3"/>
<path d="M130.3 207.7l1.5 1M130.3 209l1.5 1.6M130.3 207.7h.1l1.6 .9M130.3 209l-.1 .1M131.8 210.6l.7 .1M131.8 208.7h.7M131.8 210.7l.2 .2M131.8 208.7v1.9M131.8 210.7h.1M131.8 210.7l-14.1 8.1M132 208.6h.4M132 208.6l-.2 .1"/>
<path d="M132 210.8l.1 .3M132 210.8l.2 .1M132.1 210.7l-.1 .1M132.2 210.9l-.1 .2M132.4 208.6l.1 .1M132.5 208.7v2M132.5 210.7l-.3 .2M133.5 208.7a.31 .31 0 0 1 .4 .2 .31 .31 0 0 1-.3 .4 .23 .23 0 0 1-.3 0 .23 .23 0 0 1 0-.4zM133.7 208.7v.3l-.4 .3M137.3 203.7l1.6 .9M137.3 203.7v1.3l.5 .5M137.3 203.7l.1-.1 1.6 .9"/>
<path d="M137.3 205l.4 .5M137.3 205l-5.8 3.3M137.3 205h.1M137.8 206.3a.23 .23 0 0 1 .3-.1 .23 .23 0 0 1 0 .3v.2a.28 .28 0 0 1-.5 .1 .28 .28 0 0 1 .2-.5zM138 206.2v.3l-.3 .3M138.9 204.6v.2M138.9 204.8l.1 .1M138.9 204.8l-6.5 3.8M138.9 207.1l-6.8 4M138.9 207.1l-20.6 12M139 204.5l.1 .2-.1 .2M139 204.9v2"/>
<path d="M139 206.9l-6.5 3.8M139 204.9l-6.5 3.8M139 204.5l-.1 .1M139.1 206.7l-.1 .2M139.1 204.7v2M139.1 206.7h.2M139.3 206.7l-.4 .4M139.3 206.7l-.3 .2M140 202.9a.37 .37 0 0 1 .5 .2 .37 .37 0 0 1-.2 .4l-.2-.2zM140.1 219.4h.2l.2 .3a.27 .27 0 0 1-.1 .4 .27 .27 0 0 1-.3-.3zM140.1 211.1l.4 .3a.28 .28 0 0 1-.1 .4 .28 .28 0 0 1-.4-.3zM140.2 202.8v.5l.3 .2"/>
<path d="M140.2 211.1v.4l.3 .2M140.2 219.4v.4l.3 .2M202.4 202.4l.3 .2M202.4 202.4l.2-.1 .1 .3M202.7 202.1l-.3 .3M202.8 202.1l-.1 .5M202.8 202.1h2.4M202.8 202.1l.9-2.2h1.5v2.2M205.2 202.1v.5h-2.5M218.2 201.9h.2M218.4 201.9h3.2M220 201.9v3.3"/>
<path d="M221.6 201.9h.2M264.7 201.9h.2M264.9 201.9h3.2M266.5 201.9v3.3M268.1 201.9h.2M281.2 202.1v.5h2.5M281.2 202.1h2.5M281.2 202.1v-2.2h1.6l.9 2.2M283.7 202.1v.5M283.7 202.1l.4 .3M284.1 202.4l-.2-.1-.2 .1v.2M284.1 202.4l-.4 .2"/>
<path d="M135.4 222.1l.2-.1 .3 .4a.28 .28 0 0 1-.2 .4 .28 .28 0 0 1-.3-.4zM135.5 222l.1 .5 .3 .2M140 224.8a.37 .37 0 0 1 .5 .1 .37 .37 0 0 1-.2 .5l-.2-.2zM140.2 224.7v.4l.3 .3"/>
<circle cx="181" cy="79.4" r=".39"/>
<circle cx="187.5" cy="79.4" r=".39"/>
<circle cx="197.6" cy="79.4" r=".41"/>
<circle cx="207.8" cy="79.4" r=".4"/>
<circle cx="217.9" cy="79.4" r=".4"/>
<circle cx="228" cy="79.4" r=".39"/>
<circle cx="238.2" cy="79.4" r=".39"/>
<circle cx="248.3" cy="79.4" r=".4"/>
<circle cx="258.4" cy="79.4" r=".4"/>
<circle cx="268.6" cy="79.4" r=".39"/>
<circle cx="278.7" cy="79.4" r=".39"/>
<circle cx="288.8" cy="79.4" r=".4"/>
<circle cx="299" cy="79.4" r=".4"/>
<circle cx="305.5" cy="79.4" r=".39"/>
<circle cx="181" cy="96" r=".39"/>
<circle cx="181" cy="85.9" r=".39"/>
<circle cx="217.5" cy="97.1" r=".33"/>
<circle cx="219" cy="87" r=".37"/>
<circle cx="219" cy="83" r=".36"/>
<circle cx="221" cy="87" r=".37"/>
<circle cx="221" cy="83" r=".36"/>
<circle cx="229.9" cy="92" r=".34"/>
<circle cx="243.2" cy="90.2" r=".33"/>
<circle cx="256.5" cy="92" r=".33"/>
<circle cx="265.5" cy="87" r=".37"/>
<circle cx="265.5" cy="83" r=".36"/>
<circle cx="267.5" cy="87" r=".37"/>
<circle cx="267.5" cy="83" r=".36"/>
<circle cx="269" cy="97.1" r=".34"/>
<circle cx="305.5" cy="96" r=".39"/>
<circle cx="305.5" cy="85.9" r=".39"/>
<circle cx="181" cy="116.3" r=".39"/>
<circle cx="181" cy="106.2" r=".4"/>
<circle cx="184.6" cy="117.4" r=".37"/>
<circle cx="184.6" cy="119.4" r=".37"/>
<circle cx="188.6" cy="117.4" r=".36"/>
<circle cx="188.6" cy="119.4" r=".36"/>
<circle cx="198.7" cy="115.9" r=".33"/>
<circle cx="206.9" cy="105.3" r=".33"/>
<circle cx="279.6" cy="105.3" r=".33"/>
<circle cx="287.8" cy="115.9" r=".33"/>
<circle cx="297.8" cy="119.4" r=".37"/>
<circle cx="297.8" cy="117.4" r=".37"/>
<circle cx="301.8" cy="119.4" r=".37"/>
<circle cx="301.8" cy="117.4" r=".37"/>
<circle cx="305.5" cy="116.3" r=".39"/>
<circle cx="305.5" cy="106.2" r=".4"/>
<circle cx="180.9" cy="126.4" r=".4"/>
<circle cx="181" cy="136.6" r=".4"/>
<circle cx="193.5" cy="128.3" r=".33"/>
<circle cx="292.9" cy="128.3" r=".33"/>
<circle cx="305.5" cy="136.6" r=".4"/>
<circle cx="305.5" cy="126.4" r=".41"/>
<circle cx="180.9" cy="156.8" r=".4"/>
<circle cx="180.9" cy="146.7" r=".41"/>
<circle cx="191.8" cy="141.7" r=".34"/>
<circle cx="193.6" cy="154.9" r=".34"/>
<circle cx="243.2" cy="141.6" r="50.4"/>
<circle cx="243.2" cy="141.6" r="53.8"/>
<circle cx="292.9" cy="154.9" r=".33"/>
<circle cx="294.7" cy="141.7" r=".33"/>
<circle cx="305.5" cy="146.7" r=".4"/>
<circle cx="305.5" cy="156.8" r=".39"/>
<circle cx="181" cy="177.1" r=".41"/>
<circle cx="181" cy="167" r=".41"/>
<circle cx="184.6" cy="165.9" r=".37"/>
<circle cx="184.6" cy="163.9" r=".37"/>
<circle cx="188.6" cy="165.9" r=".36"/>
<circle cx="188.6" cy="163.9" r=".36"/>
<circle cx="198.7" cy="167.4" r=".33"/>
<circle cx="206.9" cy="178" r=".33"/>
<circle cx="279.6" cy="178" r=".33"/>
<circle cx="287.8" cy="167.3" r=".34"/>
<circle cx="297.8" cy="165.9" r=".37"/>
<circle cx="297.8" cy="163.9" r=".37"/>
<circle cx="301.8" cy="163.9" r=".37"/>
<circle cx="301.8" cy="165.9" r=".37"/>
<circle cx="305.5" cy="177.1" r=".41"/>
<circle cx="305.5" cy="167" r=".41"/>
<circle cx="181" cy="197.4" r=".41"/>
<circle cx="181" cy="187.2" r=".41"/>
<circle cx="217.5" cy="186.2" r=".34"/>
<circle cx="219" cy="196.2" r=".37"/>
<circle cx="221" cy="196.2" r=".37"/>
<circle cx="229.9" cy="191.3" r=".34"/>
<circle cx="243.2" cy="193.1" r=".33"/>
<circle cx="256.5" cy="191.3" r=".33"/>
<circle cx="265.5" cy="196.2" r=".37"/>
<circle cx="267.5" cy="196.2" r=".37"/>
<circle cx="268.9" cy="186.2" r=".33"/>
<circle cx="305.5" cy="197.4" r=".41"/>
<circle cx="305.5" cy="187.2" r=".41"/>
<circle cx="181" cy="203.9" r=".41"/>
<circle cx="187.5" cy="203.9" r=".39"/>
<circle cx="197.6" cy="203.9" r=".39"/>
<circle cx="207.8" cy="203.9" r=".4"/>
<circle cx="217.9" cy="203.9" r=".4"/>
<circle cx="219" cy="200.2" r=".36"/>
<circle cx="221" cy="200.2" r=".36"/>
<circle cx="228" cy="203.9" r=".39"/>
<circle cx="238.2" cy="203.9" r=".39"/>
<circle cx="248.3" cy="203.9" r=".4"/>
<circle cx="258.4" cy="203.9" r=".4"/>
<circle cx="265.5" cy="200.2" r=".36"/>
<circle cx="267.5" cy="200.2" r=".36"/>
<circle cx="268.6" cy="203.9" r=".39"/>
<circle cx="278.7" cy="203.9" r=".39"/>
<circle cx="288.8" cy="203.9" r=".4"/>
<circle cx="299" cy="203.9" r=".4"/>
<circle cx="305.5" cy="203.9" r=".41"/>
</g>
<g font-size="8.1">
<text x="27.8" y="8">8</text>
<text x="82.8" y="8">7</text>
<text x="132.8" y="8">6</text>
<text x="182.8" y="8">5</text>
<text x="232.8" y="8">4</text>
<text x="282.8" y="8">3</text>
<text x="332.8" y="8">2</text>
<text x="387.8" y="8">1</text>
<text x="3" y="30.4">F</text>
<text x="413" y="30.4">F</text>
<text x="2.8" y="79.6">E</text>
<text x="412.8" y="79.6">E</text>
<text x="2" y="129.6">D</text>
<text x="412" y="129.6">D</text>
<text x="1.7" y="179.6">C</text>
<text x="411.7" y="179.6">C</text>
<text x="2.7" y="229.6">B</text>
<text x="412.7" y="229.6">B</text>
<text x="2" y="278.9">A</text>
<text x="412" y="278.9">A</text>
<text x="27.8" y="295">8</text>
<text x="82.8" y="295">7</text>
<text x="132.8" y="295">6</text>
<text x="182.8" y="295">5</text>
<text x="232.8" y="295">4</text>
<text x="282.8" y="295">3</text>
<text x="332.8" y="295">2</text>
<text x="387.8" y="295">1</text>
</g>
<g font-size="4.7" fill="#191924">
<text x="37.7" y="66.1">1</text>
<text x="97" y="75">5</text>
<text x="138.6" y="88.2">3</text>
<text x="38.2" y="110.3">2</text>
<text x="148.3" y="110.9">1</text>
<text x="77.5" y="133">4</text>
<text x="31.5" y="139.2">6</text>
<text x="335.9" y="245.6">Filter Disk with body</text>
<text x="334.7" y="260.5">Savin Carpet</text>
<text x="336.4" y="278.5">146008-FD-01</text>
</g>
<text font-size="4.5" x="371.7" y="264.6">Centigrade Ind. Inc.</text>
<text font-size="3.9" x="400.9" y="275.5">A3</text>
<g font-size="3.2" fill="#191924">
<text x="336.6" y="13.5">PART LIST FOR &quot;ONE UNIT&quot;</text>
<text x="298.7" y="18.2">Item NO.</text>
<text x="317.7" y="18.2">Part name</text>
<text x="338.7" y="18.2">Description</text>
<text x="359.5" y="18.2">Material</text>
<text x="376.9" y="18.2">Weight</text>
<text x="388.7" y="18.2">QTY.</text>
<text x="398.1" y="18.2">T.Weight</text>
<text x="303.2" y="24.7">1</text>
<text x="310.7" y="24.7">Disk panel</text>
<text x="378.5" y="24.7">7.06</text>
<text x="391" y="24.7">2</text>
<text x="400" y="24.7">14.12</text>
<text x="303.2" y="32.6">2</text>
<text x="310.7" y="32.6">Disk connecting plate</text>
<text x="378.5" y="32.6">0.23</text>
<text x="391" y="32.6">8</text>
<text x="400.8" y="32.6">1.84</text>
<text x="303.2" y="40.7">3</text>
<text x="310.7" y="40.7">Disk stiff L</text>
<text x="378.5" y="40.7">2.57</text>
<text x="391" y="40.7">4</text>
<text x="400" y="40.7">10.28</text>
<text x="303.2" y="48.3">4</text>
<text x="310.7" y="48.3">L Ring-Fix</text>
<text x="377.7" y="48.3">18.03</text>
<text x="391" y="48.3">1</text>
<text x="400" y="48.3">18.03</text>
<text x="303.2" y="56.2">5</text>
<text x="310.7" y="56.2">Disk panel-Mid</text>
<text x="378.5" y="56.2">3.60</text>
<text x="391" y="56.2">4</text>
<text x="400.7" y="56.2">14.4</text>
<text x="303.2" y="64.1">6</text>
<text x="310.7" y="64.1">Disk panel-2</text>
<text x="378.5" y="64.1">7.06</text>
<text x="391" y="64.1">2</text>
<text x="400" y="64.1">14.12</text>
</g>
<g font-size="2.8" fill="#191924">
<text x="237.3" y="70.8">1908</text>
<text x="240" y="136.4" transform="rotate(52 240 136.4)">1513</text>
<text x="316.2" y="144.3" transform="rotate(-90 316.2 144.3)">1908</text>
<text x="282.8" y="255.9">M.Veaz</text>
<text x="282.5" y="260.1">E.Beygi</text>
</g>
<g font-size="2.8">
<text x="317.1" y="255.9">01/2022</text>
<text x="282.9" y="263.6">D. Dehghani</text>
<text x="317.1" y="260.1">01/2022</text>
<text x="317.1" y="264.2">01/2022</text>
</g>
<g font-size="2">
<text x="277" y="225.8">Note:</text>
<text x="275" y="234.9">UNLESS OTHERWISE SPECIFIED:</text>
<text x="275" y="237.4">DIMENSIONS ARE IN MILLIMETERS</text>
<text x="275" y="239.9">SURFACE FINISH:</text>
<text x="311.3" y="234.5">DEBURR AND</text>
<text x="311.3" y="237">BREAK SHARP</text>
<text x="311.3" y="239.5">EDGES</text>
<text x="342.6" y="236">DO NOT SCALE DRAWING</text>
<text x="391" y="236.6">REVISION:</text>
<text x="403.9" y="236.6">00</text>
<text x="275" y="242.4">TOLERANCES:</text>
<text x="276.6" y="244.9">LINEAR:</text>
<text x="330.2" y="242.4">TITLE:</text>
<text x="391.9" y="243.7">QTY:</text>
<text x="276.6" y="247.4">ANGULAR:</text>
<text x="288.5" y="251.7">NAME</text>
<text x="304.2" y="251.7">SIGNATURE</text>
<text x="321.4" y="251.7">DATE</text>
<text x="274.8" y="255.9">DRAWN</text>
<text x="275.1" y="260.1">CHK'D</text>
<text x="274.6" y="264.2">APPV'D</text>
<text x="275.3" y="268.5">QC</text>
<text x="275" y="273">MATERIAL:</text>
<text x="302.1" y="273">MATERIAL STD.</text>
<text x="330" y="272.5">DWG NO.</text>
<text x="275.6" y="285.6">WEIGHT:</text>
<text x="330.1" y="285.6">SCALE:1:20</text>
<text x="374.5" y="285.6">SHEET 3 OF 8</text>
</g>
</svg>
